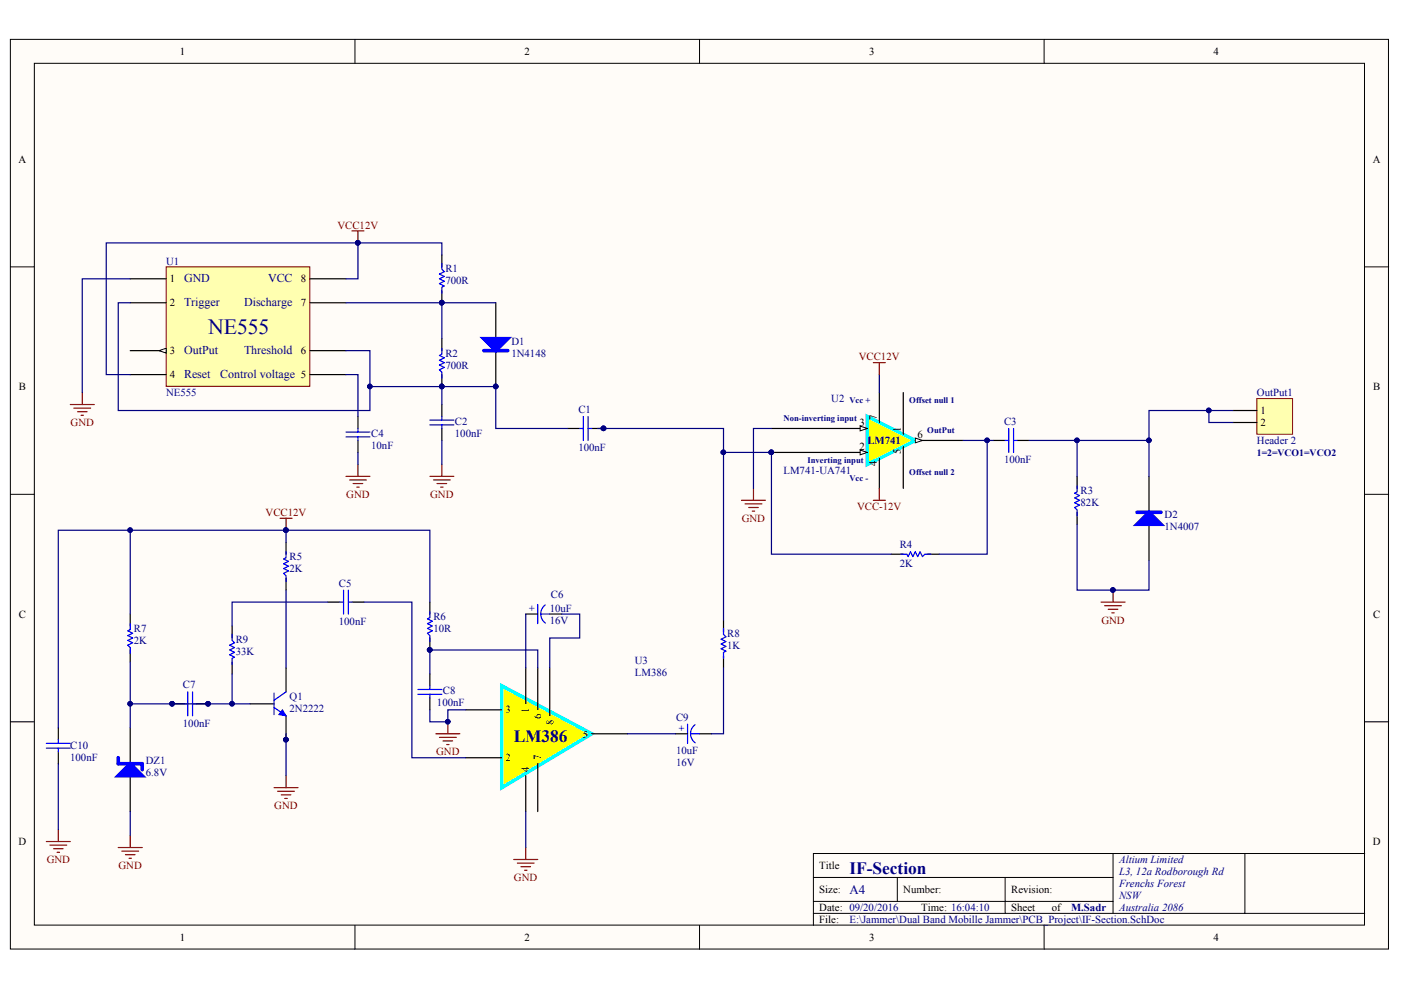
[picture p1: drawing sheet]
<svg xmlns="http://www.w3.org/2000/svg" width="297mm" height="210mm" viewBox="0 0 297 210" stroke-linecap="round" stroke-linejoin="round" font-family="sans-serif">
<g fill="#fffcf8" stroke="#000" stroke-width=".21">
<path d="M2.2 8.3h292.2v192.9h-292.2z"/>
<path d="M7.3 13.4h282v182.7h-282z"/>
</g>
<g fill="none" stroke="#000" stroke-width=".21">
<path d="M75.3 8.3v5.1M148.3 8.3v5.1M221.4 8.3v5.1M2.2 56.6h5.1M289.4 56.6h5M2.2 104.8h5.1M289.4 104.8h5M2.2 153h5.1M289.4 153h5M75.3 196.2v5.1M148.3 196.2v5.1M172.5 186h63.5"/>
<path d="M172.5 193.7h116.9M172.5 191.1h63.5M190.2 186v5.1M213.1 186v7.7M221.4 196.2v5.1M236 181v12.7M263.9 181h-91.4v15.2M289.4 181h-25.5v12.7"/>
</g>
<path d="M35.2 56.6h30.5v25.3h-30.5z" fill="#ffffb0" stroke="#800000" stroke-width=".21"/>
<path d="M27.6 59.1h7.6M27.6 64.2h7.6M27.6 74.3h7.6" fill="none" stroke="#000" stroke-width=".25"/>
<path d="M33.7 74.3l1.5-.5v1.1z" fill="#fffcf8"/>
<path d="M33.7 74.3l1.5-.5v1.1z" fill="none" stroke="#000" stroke-width=".21"/>
<path d="M65.7 59.1h7.7M27.6 79.4h7.6M65.7 79.4h7.7M65.7 64.2h7.7M65.7 74.3h7.7" fill="none" stroke="#000" stroke-width=".25"/>
<path d="M106.4 145.4l19 10.2-19 11.4z" fill="#ff0"/>
<path d="M106.4 145.4l19 10.2-19 11.4z" fill="none" stroke="#0ff" stroke-width=".76"/>
<path d="M98.8 150.5h7.6M111.5 141.6v7.6M114 141.6v8.9M116.6 141.6v10.2M125.4 155.6h7.7M98.8 160.7h7.6M111.5 164.5v7.6M114 161.9v10.2" fill="none" stroke="#000" stroke-width=".25"/>
<path d="M183.9 88.3l10.2 5.1-10.2 5.1z" fill="#ff0"/>
<path d="M183.9 88.3l10.2 5.1-10.2 5.1z" fill="none" stroke="#0ff" stroke-width=".76"/>
<path d="M186.4 83.2v6.4M186.4 97.2v6.3M191.5 83.2v8.9M191.5 94.7v8.8M194.1 93.4h10.1" fill="none" stroke="#000" stroke-width=".25"/>
<path d="M194.1 92.9l1.5 .5-1.5 .5z" fill="#fffcf8"/>
<path d="M194.1 92.9l1.5 .5-1.5 .5z" fill="none" stroke="#000" stroke-width=".21"/>
<path d="M163.6 90.8h20.3" fill="none" stroke="#000" stroke-width=".25"/>
<path d="M182.4 90.3l1.5 .5-1.5 .6z" fill="#fffcf8"/>
<path d="M182.4 90.3l1.5 .5-1.5 .6z" fill="none" stroke="#000" stroke-width=".21"/>
<path d="M163.6 95.9h20.3" fill="none" stroke="#000" stroke-width=".25"/>
<path d="M182.4 95.4l1.5 .5-1.5 .5z" fill="#fffcf8"/>
<path d="M182.4 95.4l1.5 .5-1.5 .5z" fill="none" stroke="#000" stroke-width=".21"/>
<circle cx="163.5" cy="95.9" r=".49" fill="#000080" stroke="#000080" stroke-width=".21"/>
<path d="M27.6 154.3v7.6M27.6 164.5v7.6" fill="none" stroke="#000" stroke-width=".25"/>
<path d="M25.1 164.5l2.5-2.6 2.6 2.6z" fill="#00f"/>
<path d="M25.1 164.5l2.5-2.6 2.6 2.6zM25.1 160.7v1.2h5.1v1.3" fill="none" stroke="#00f" stroke-width=".76"/>
<path d="M53 149.2h5.1M60.6 141.6v5.1M60.6 151.8v5" fill="none" stroke="#000" stroke-width=".25"/>
<circle cx="60.6" cy="156.8" r=".49" fill="#000080" stroke="#000080" stroke-width=".21"/>
<path d="M58.1 150l2.5 1.8M58.1 146.9v4.6M60.6 146.7l-2.5 1.8" fill="none" stroke="#00f" stroke-width=".25"/>
<path d="M59.9 150.5l.7 1.3-1.5-.3z" fill="#00f"/>
<path d="M59.9 150.5l.7 1.3-1.5-.3z" fill="none" stroke="#00f" stroke-width=".21"/>
<g fill="#000080" stroke="#000080" stroke-width=".21">
<circle cx="60.6" cy="156.8" r=".49"/>
<circle cx="93.7" cy="64.2" r=".48"/>
<circle cx="93.7" cy="81.9" r=".48"/>
<circle cx="91.1" cy="137.8" r=".49"/>
<circle cx="105.1" cy="81.9" r=".48"/>
</g>
<g fill="none" stroke="#000" stroke-width=".25">
<path d="M93.7 54v2.6M93.7 61.7v2.5M93.7 71.8v2.5M93.7 79.4v2.6M105.1 64.2v7.6M105.1 74.3v7.7M60.6 115v2.5M189 117.5h2.5M196.6 117.5h2.5M228.4 101v2.5M228.4 108.6v2.6M49.2 132.7v2.6"/>
<path d="M60.6 122.6v2.5M91.1 127.7v2.5M91.1 135.3v2.5M153.4 131.5v2.5M153.4 139.1v2.5M49.2 140.3v2.6"/>
</g>
<path d="M93.7 55.8v1.3l.5 .5-1 .5 1 .5-1 .5 1 .5-1 .5 1 .5-.5 .3v1.3M93.7 73.8v1.3l-.5 .3 1 .5-1 .5 1 .5-1 .5 1 .5-1 .5 .5 .5v1.3M60.6 117v1.3l-.5 .2 1.1 .5-1.1 .5 1.1 .5-1.1 .5 1.1 .6-1.1 .5 .5 .5v1.2M191 117.5h1.3l.2 .5 .5-1 .5 1 .6-1 .5 1 .5-1 .5 1 .5-.5h1.3M228.4 103v1.3l-.5 .3 1 .5-1 .5 1 .5-1 .5 1 .5-1 .5 .5 .5v1.3M49.2 134.5v1.3l.5 .5-1 .5 1 .5-1 .5 1 .5-1 .5 1 .5-.5 .3v1.3M91.1 129.7v1.3l-.5 .2 1 .5-1 .5 1 .5-1 .5 1 .5-1 .6 .5 .5v1.2M153.4 133.2v1.3l.5 .5-1 .5 1 .5-1 .5 1 .5-1 .6 1 .5-.5 .2v1.3" fill="none" stroke="#00f" stroke-width=".25"/>
<path d="M102.6 71.8h5.1l-2.6 2.5z" fill="#00f"/>
<path d="M102.6 71.8h5.1l-2.6 2.5zM102.6 74.3h5.1" fill="none" stroke="#00f" stroke-width=".76"/>
<g fill="#000080" stroke="#000080" stroke-width=".21">
<circle cx="105.1" cy="81.9" r=".48"/>
<circle cx="36.5" cy="149.2" r=".48"/>
<circle cx="44.1" cy="149.2" r=".48"/>
<circle cx="128" cy="90.8" r=".49"/>
</g>
<g fill="none" stroke="#000" stroke-width=".25">
<path d="M75.9 88.3v2.5M75.9 93.4v2.5M93.7 85.8v2.5M93.7 90.8v2.6M120.4 90.8h2.5M125.4 90.8h2.6M210.6 93.4h2.5M215.7 93.4h2.5M243.6 101v7.6M243.6 111.2v7.6M69.5 127.7h2.6M74.6 127.7h2.6"/>
<path d="M111.5 130.2h2.5M116.6 130.2h2.5M12.4 154.3v2.5M12.4 159.4v2.5M36.5 149.2h2.5M41.6 149.2h2.5M91.1 142.9v2.5M91.1 148v2.5M143.2 155.6h2.6M148.3 155.6h2.6"/>
</g>
<g fill="none" stroke="#00f" stroke-width=".25">
<path d="M73.4 91.6h5M73.4 92.6h5M75.9 90.8v.8M75.9 92.6v.8M91.1 90.1h5.1M91.1 89.1h5.1M93.7 88.3v.8M93.7 90.1v.7M122.9 90.8h.8M123.7 88.3v5.1M124.7 88.3v5.1M124.7 90.8h.7"/>
<path d="M213.1 93.4h.8M213.9 90.8v5.1M214.9 90.8v5.1M214.9 93.4h.8M72.1 127.7h.7M72.8 125.1v5.1M73.9 125.1v5.1M73.9 127.7h.7M114 128.2v4M114.8 130.2h1.8M115.6 128.3a2.38 2.38 0 0 0 0 3.8M9.8 157.6h5.1"/>
<path d="M9.8 158.6h5.1M12.4 156.8v.8M12.4 158.6v.8M39 149.2h.8M39.8 146.7v5.1M40.8 146.7v5.1M40.8 149.2h.8M88.6 146.2h5.1M88.6 147.2h5.1M91.1 145.4v.8M91.1 147.2v.8M145.8 153.5v4.1"/>
<path d="M146.5 155.6h1.8M147.4 153.7a2.38 2.38 0 0 0 0 3.8"/>
</g>
<path d="M9.8 178.4h5.1M10.6 179.2h3.5M11.3 179.9h2.1M12.4 175.9v2.5M111.5 179.7v2.5M12.1 180.7h.5M108.9 182.2h5.1M109.7 183h3.5M110.5 183.8h2M111.2 184.5h.5" fill="none" stroke="#800000" stroke-width=".25"/>
<path d="M241.1 111.2l2.5-2.6 2.6 2.6z" fill="#00f"/>
<path d="M241.1 111.2l2.5-2.6 2.6 2.6zM241.1 108.6h5.1" fill="none" stroke="#00f" stroke-width=".76"/>
<g fill="none" stroke="#800000" stroke-width=".25">
<path d="M14.9 85.8h5.1M15.7 86.5h3.5M16.4 87.3h2.1M17.2 88.1h.5M17.4 83.2v2.6M75.9 98.5v2.5M93.7 98.5v2.5M73.4 101h5M74.1 101.8h3.6M74.9 102.5h2M75.6 103.3h.5M91.1 101h5.1"/>
<path d="M91.9 101.8h3.6M92.7 102.5h2M93.4 103.3h.5M233.4 127.7h5.1M234.2 128.4h3.6M235 129.2h2M235.7 129.9h.5M236 125.1v2.6M25.1 179.7h5.1M27.6 177.2v2.5M58.1 167h5.1M58.9 167.8h3.5"/>
<path d="M59.6 168.5h2.1M60.4 169.3h.5M60.6 164.5v2.5M25.8 180.5h3.6M26.6 181.2h2M27.4 182h.5"/>
</g>
<g fill="#000080" stroke="#000080" stroke-width=".21">
<circle cx="236" cy="125.1" r=".49"/>
<circle cx="75.9" cy="51.5" r=".49"/>
<circle cx="78.4" cy="81.9" r=".48"/>
<circle cx="93.7" cy="64.2" r=".48"/>
<circle cx="93.7" cy="81.9" r=".48"/>
<circle cx="105.1" cy="81.9" r=".48"/>
<circle cx="209.3" cy="93.4" r=".48"/>
<circle cx="228.3" cy="93.4" r=".48"/>
<circle cx="243.6" cy="93.4" r=".48"/>
</g>
<g fill="none" stroke="#000080" stroke-width=".25">
<path d="M27.6 59.1h-10.2v24.1M73.4 59.1h2.5v-7.6h-53.4v27.9h5.1M75.9 51.5h17.8v2.5M27.6 64.2h-2.5v22.8h53.3v-12.7h-5M73.4 64.2h20.3v7.6M73.4 79.4h2.5v8.9M93.7 64.2h11.4M186.4 79.4v3.8M75.9 95.9v2.6M78.4 82h26.7v8.8h15.3M93.7 82v3.8M204.2 93.4h6.4"/>
<path d="M218.2 93.4h10.2v7.6M228.4 93.4h15.2v7.6M228.4 111.2v13.9h15.2v-6.3"/>
</g>
<path d="M266.5 84.5h7.6v7.6h-7.6z" fill="#ffffb0" stroke="#800000" stroke-width=".21"/>
<path d="M261.4 87h5.1M261.4 89.6h5.1M27.6 130.2v2.5M27.6 137.8v2.5" fill="none" stroke="#000" stroke-width=".25"/>
<g fill="none" stroke="#000080" stroke-width=".25">
<path d="M93.7 93.4v5.1M126.7 90.8h26.7v40.7M153.4 95.9h10.2v21.6h25.4M163.6 90.8h-3.8v12.7M209.3 93.4v24.1h-10.2M256.3 87v2.6h5.1M261.4 87h-17.8v6.4M27.6 112.4v17.8M60.6 115v-2.6h30.5v15.3M60.6 112.4h-48.2v41.9M60.6 125.1v16.5M69.5 127.7h-20.3v5"/>
<path d="M77.2 127.7h10.1v33h11.5M111.5 130.2v11.4M119.1 130.2h3.8v5.1h-6.3v6.3M27.6 140.3v8.9M49.2 142.9v6.3h3.8M49.2 149.2h-21.6v5.1M60.6 155.6v8.9M91.1 150.5v2.5h3.9v-2.5h3.8M114 141.6v-3.8h-22.9v5.1M133.1 155.6h10.1M153.4 141.6v14h-2.5M12.4 161.9v14"/>
<path d="M27.6 172.1v5.1M111.5 172.1v7.6"/>
</g>
<g fill="#000080" stroke="#000080" stroke-width=".21">
<circle cx="256.3" cy="87" r=".49"/>
<circle cx="243.6" cy="93.4" r=".48"/>
<circle cx="49.2" cy="149.2" r=".48"/>
<circle cx="94.9" cy="153" r=".48"/>
<circle cx="91.1" cy="137.8" r=".49"/>
<circle cx="60.6" cy="112.4" r=".49"/>
<circle cx="60.6" cy="156.8" r=".49"/>
<circle cx="27.6" cy="112.4" r=".48"/>
<circle cx="209.3" cy="93.4" r=".48"/>
<circle cx="75.9" cy="51.5" r=".49"/>
<circle cx="27.6" cy="149.2" r=".48"/>
<circle cx="36.5" cy="149.2" r=".48"/>
<circle cx="44.1" cy="149.2" r=".48"/>
<circle cx="153.4" cy="95.9" r=".49"/>
<circle cx="163.5" cy="95.9" r=".49"/>
<circle cx="128" cy="90.8" r=".49"/>
</g>
<g fill="none" stroke="#800000" stroke-width=".25">
<path d="M74.6 49h2.6M75.9 49v2.5M185.2 76.9h2.5M186.4 76.9v2.5M59.4 109.9h2.5M60.6 109.9v2.5M157.2 106.1h5.1M158 106.8h3.5M158.7 107.6h2.1M159.5 108.4h.5M159.8 103.5v2.6M185.2 106.1h2.5"/>
<path d="M186.4 103.5v2.6M92.4 155.6h5.1M93.2 156.3h3.5M93.9 157.1h2.1M94.7 157.9h.5M95 153v2.6"/>
</g>
<path d="M27.6 132.2v1.3l-.5 .2 1 .6-1 .5 1 .5-1 .5 1 .5-1 .5 .5 .5v1.3" fill="none" stroke="#00f" stroke-width=".25"/>
<text font-size="4.6" fill="#000080" x="44.1" y="70.8">NE555</text>
<g font-size="3.7" fill="#000080">
<text x="108.9" y="157.3">LM386</text>
<text x="180.1" y="185.3">IF-Section</text>
</g>
<text font-size="2.7" fill="#000080" x="180.1" y="189.5">A4</text>
<g font-size="2.5" fill="#000080">
<text x="39" y="59.9">GND</text>
<text x="56.8" y="59.9">VCC</text>
<text x="39" y="64.9">Trigger</text>
<text x="51.8" y="64.9">Discharge</text>
<text x="39" y="75.1">OutPut</text>
<text x="51.8" y="75.1">Threshold</text>
<text x="39" y="80.1">Reset</text>
<text x="46.7" y="80.1">Control voltage 5</text>
</g>
<g font-size="2.3">
<text x="38.1" y="11.7">1</text>
<text x="111.2" y="11.7">2</text>
<text x="184.3" y="11.7">3</text>
<text x="257.3" y="11.7">4</text>
<text x="3.9" y="34.5">A</text>
<text x="291.1" y="34.5">A</text>
<text x="36" y="59.9">1</text>
<text x="63.8" y="59.9">8</text>
<text x="36" y="65">2</text>
<text x="63.8" y="65">7</text>
<text x="36" y="75.1">3</text>
<text x="63.8" y="75.1">6</text>
<text x="4" y="82.7">B</text>
<text x="36" y="80.2">4</text>
<text x="291.1" y="82.7">B</text>
<text x="185.9" y="89.1" transform="rotate(-90 185.9 89.1)">7</text>
<text x="267.2" y="87.8">1</text>
<text x="182.3" y="90.3">3</text>
<text x="182.3" y="95.4">2</text>
<text x="191" y="91.6" transform="rotate(-90 191 91.6)">1</text>
<text x="194.6" y="92.9">6</text>
<text x="267.2" y="90.3">2</text>
<text x="185.9" y="98.8" transform="rotate(-90 185.9 98.8)">4</text>
<text x="191" y="96.3" transform="rotate(-90 191 96.3)">5</text>
<text x="4" y="131">C</text>
<text x="291.1" y="131">C</text>
<text x="107.2" y="151.3">3</text>
<text x="112.2" y="151.1" transform="rotate(-90 112.2 151.1)">1</text>
<text x="114.8" y="152.4" transform="rotate(-90 114.8 152.4)">6</text>
<text x="117.3" y="153.7" transform="rotate(-90 117.3 153.7)">8</text>
<text x="107.2" y="161.4">2</text>
<text x="114.8" y="161.2" transform="rotate(-90 114.8 161.2)">7</text>
<text x="123.6" y="156.4">5</text>
<text x="112.2" y="163.7" transform="rotate(-90 112.2 163.7)">4</text>
<text x="3.9" y="179.2">D</text>
<text x="291.1" y="179.2">D</text>
<text x="173.7" y="184.3">Title</text>
<text x="173.7" y="189.4">Size:</text>
<text x="191.5" y="189.4">Number:</text>
<text x="214.4" y="189.4">Revision:</text>
<text x="173.7" y="193.2">Date: 09/20/2016</text>
<text x="173.7" y="195.7">File:</text>
<text x="195.3" y="193.2">Time: 16:04:10</text>
<text x="214.4" y="193.2">Sheet</text>
<text x="223" y="193.2">of</text>
<text x="38.1" y="199.5">1</text>
<text x="111.2" y="199.5">2</text>
<text x="184.3" y="199.5">3</text>
<text x="257.3" y="199.5">4</text>
</g>
<g font-size="2.3" fill="#800000">
<text x="71.5" y="48.4">VCC12V</text>
<text x="182.1" y="76.4">VCC12V</text>
<text x="15" y="90.3">GND</text>
<text x="73.4" y="105.6">GND</text>
<text x="91.2" y="105.6">GND</text>
<text x="56.3" y="109.4">VCC12V</text>
<text x="157.3" y="110.7">GND</text>
<text x="181.7" y="108.1">VCC-12V</text>
<text x="233.5" y="132.3">GND</text>
<text x="92.5" y="160.2">GND</text>
<text x="58.1" y="171.6">GND</text>
<text x="9.9" y="183">GND</text>
<text x="25.1" y="184.3">GND</text>
<text x="109" y="186.8">GND</text>
</g>
<g font-size="2.3" fill="#000080">
<text x="35.2" y="56.1">U1</text>
<text x="94.4" y="57.6">R1</text>
<text x="94.4" y="60.1">700R</text>
<text x="94.4" y="75.6">R2</text>
<text x="108.4" y="73.1">D1</text>
<text x="108.4" y="75.6">1N4148</text>
<text x="94.4" y="78.2">700R</text>
<text x="35.2" y="84">NE555</text>
<text x="122.6" y="87.6">C1</text>
<text x="176.2" y="85.3">U2</text>
<text x="266.5" y="84">OutPut1</text>
<text x="78.7" y="95.2">10nF</text>
<text x="78.7" y="92.6">C4</text>
<text x="96.5" y="92.6">100nF</text>
<text x="96.5" y="90.1">C2</text>
<text x="122.6" y="95.7">100nF</text>
<text x="183.9" y="94.2">LM741</text>
<text x="212.9" y="90.1">C3</text>
<text x="266.5" y="94.2">Header 2</text>
<text x="166.1" y="100.5">LM741-UA741</text>
<text x="212.9" y="98.2">100nF</text>
<text x="229.1" y="107.4">82K</text>
<text x="229.1" y="104.8">R3</text>
<text x="246.9" y="109.9">D2</text>
<text x="246.9" y="112.4">1N4007</text>
<text x="61.4" y="118.8">R5</text>
<text x="190.8" y="116.2">R4</text>
<text x="61.4" y="121.3">2K</text>
<text x="71.8" y="124.4">C5</text>
<text x="190.8" y="120.3">2K</text>
<text x="91.9" y="131.5">R6</text>
<text x="116.5" y="129.7">10uF</text>
<text x="116.8" y="126.9">C6</text>
<text x="28.4" y="136.6">2K</text>
<text x="28.4" y="134">R7</text>
<text x="50" y="136.3">R9</text>
<text x="71.8" y="132.5">100nF</text>
<text x="91.9" y="134">10R</text>
<text x="116.5" y="132.3">16V</text>
<text x="154.2" y="137.6">1K</text>
<text x="154.2" y="135">R8</text>
<text x="50" y="138.8">33K</text>
<text x="134.6" y="140.9">U3</text>
<text x="134.6" y="143.4">LM386</text>
<text x="38.8" y="145.9">C7</text>
<text x="61.4" y="148.5">Q1</text>
<text x="92.6" y="149.7">100nF</text>
<text x="93.9" y="147.2">C8</text>
<text x="38.8" y="154">100nF</text>
<text x="61.4" y="151">2N2222</text>
<text x="143.4" y="152.8">C9</text>
<text x="14.9" y="161.4">100nF</text>
<text x="14.9" y="158.9">C10</text>
<text x="30.9" y="161.9">DZ1</text>
<text x="143.4" y="159.9">10uF</text>
<text x="30.9" y="164.5">6.8V</text>
<text x="143.4" y="162.5">16V</text>
<text x="237.3" y="183">Altium Limited</text>
<text x="237.3" y="185.6">L3, 12a Rodborough Rd</text>
<text x="237.3" y="188.1">Frenchs Forest</text>
<text x="237.3" y="190.6">NSW</text>
<text x="180.1" y="195.7">E:\Jammer\Dual Band Mobille Jammer\PCB_Project\IF-Section.SchDoc</text>
<text x="227.1" y="193.2">M.Sadr</text>
<text x="237.3" y="193.2">Australia 2086</text>
</g>
<text font-size="2.1" fill="#000080" x="266.5" y="96.7">1=2=VCO1=VCO2</text>
<g font-size="2.1" fill="#00f">
<text x="113.5" y="129.5" transform="rotate(-90 113.5 129.5)">+</text>
<text x="145.2" y="154.9" transform="rotate(-90 145.2 154.9)">+</text>
</g>
<g font-size="1.8" fill="#000080">
<text x="166.1" y="89.2">Non-inverting input</text>
<text x="180.1" y="85.4">Vcc +</text>
<text x="192.8" y="85.4">Offset null 1</text>
<text x="196.6" y="91.7">OutPut</text>
<text x="171.2" y="98.1">Inverting input</text>
<text x="180.1" y="101.9">Vcc -</text>
<text x="192.8" y="100.6">Offset null 2</text>
</g>
</svg>
